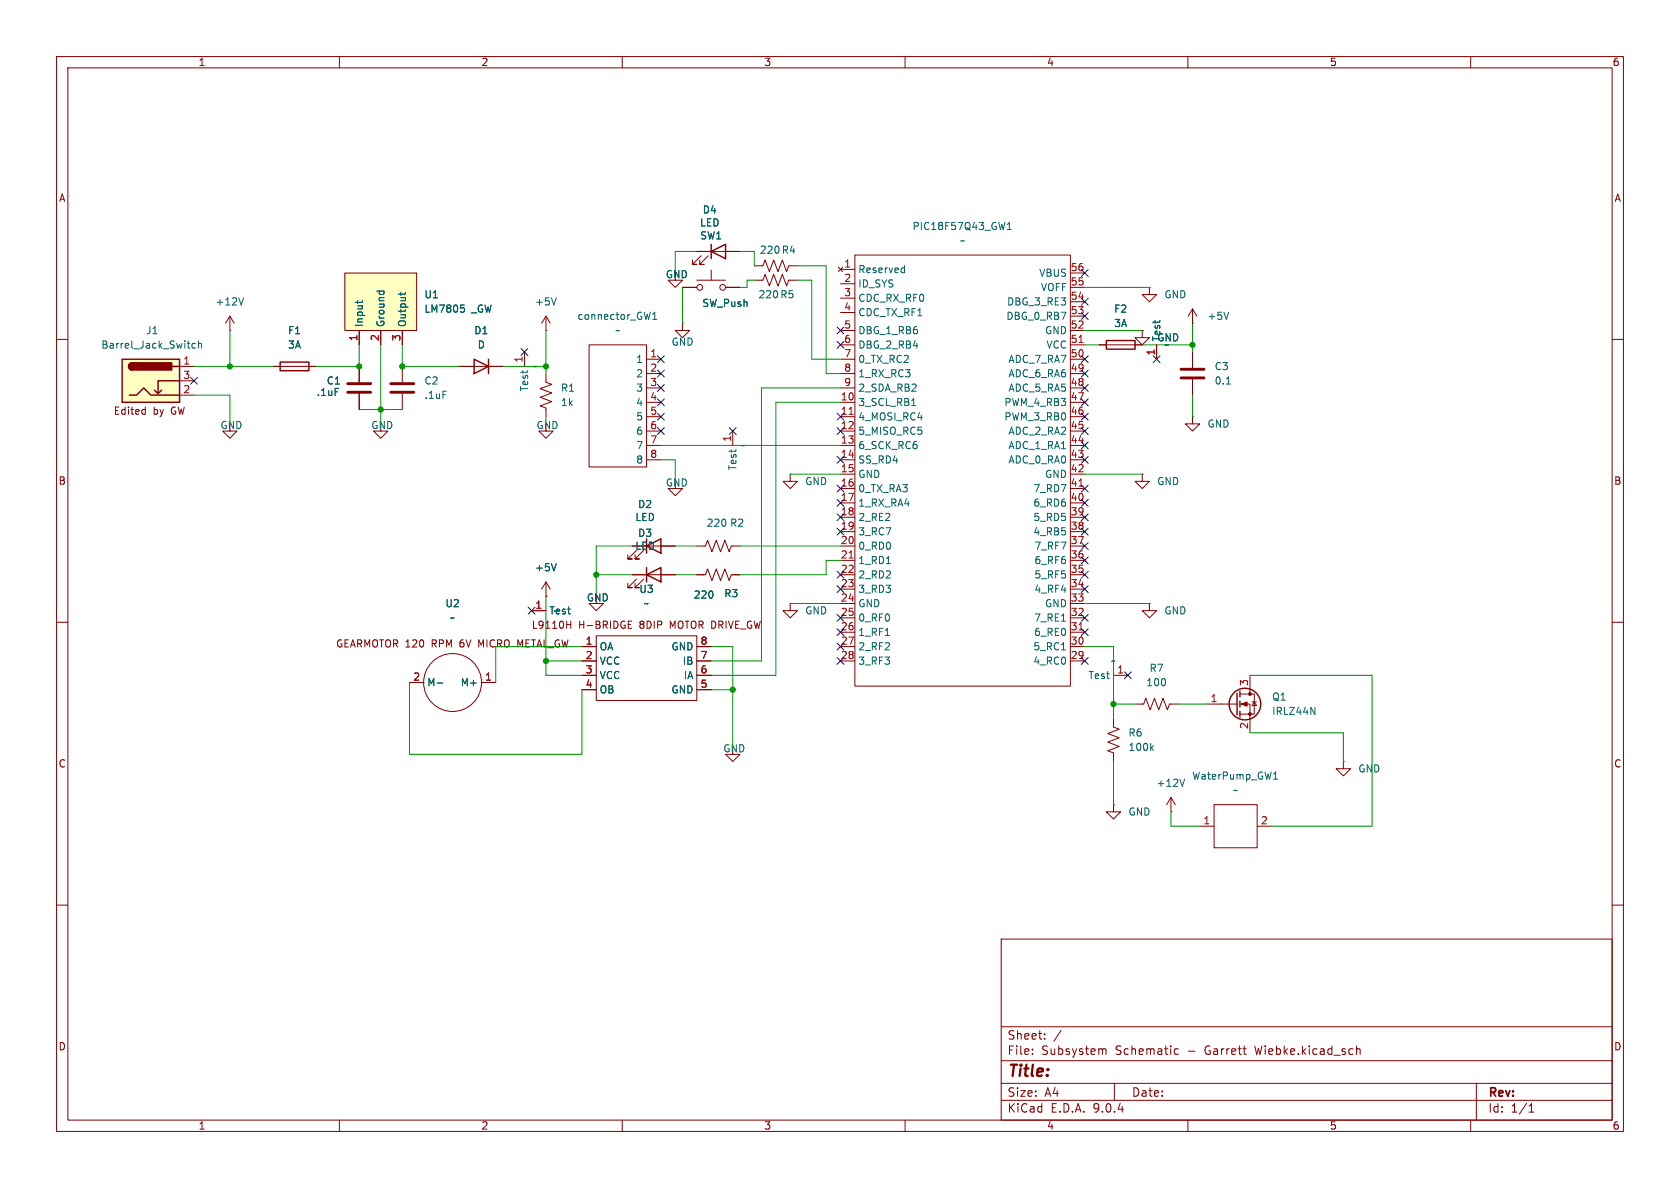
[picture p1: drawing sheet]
<svg xmlns="http://www.w3.org/2000/svg" width="297mm" height="210mm" viewBox="0 0 297 210" stroke-linecap="round" stroke-linejoin="round" font-family="sans-serif">
<g fill="none" stroke="#840000" stroke-width=".18">
<path d="M10 10h277v190h-277zM12 12h273v186h-273zM60 10v2M110 10v2M160 10v2M210 10v2M260 10v2M96.5 58.4h.1M96.5 55.9v2.5M96.5 55.9l-.7 1.3M96.5 55.9l.8 1.3M119.4 48.3v1.2h1.2l-1.2 1.3-1.3-1.3h1.3"/>
<path d="M120.6 57.2v1.2h1.3l-1.3 1.3-1.2-1.3h1.2M120.6 57.2h.1M120.6 50.8h2.6M123.2 49.5h5.1M123.2 44.5h7.6M124 45.2l-1.6 1.5h.8h-.8v-.7M125.2 45.2l-1.5 1.5h.8h-.8v-.7M125.7 47.8v1.7M128.3 50.8h2.5M133.3 49.5h1.6l.4-1 .7 2 .8-2 .7 2 .8-2 .8 2 .3-1h1.6M133.3 47h1.6l.4-1 .7 2 .8-2 .7 2 .8-2 .8 2 .3-1h1.6M148.2 47.2l.8 .8"/>
<path d="M148.6 47.6h2.5M148.6 50.2h2.5M148.6 52.7h2.5M148.6 55.2h2.5M148.6 58.4h2.5M149 47.2l-.8 .8M151.1 45.1h38.1v76.2h-38.1zM189.2 58.4h2.6M189.2 48.3h2.6M189.2 50.8h2.6M189.2 53.3h2.6M189.2 55.9h2.6"/>
<path d="M201.9 58.4v1.3h1.3l-1.3 1.3-1.2-1.3h1.2M201.9 58.4h.1M203.2 50.8v1.3h1.3l-1.3 1.2-1.3-1.2h1.3M203.2 50.8h.1M210.8 57.2h.1M210.8 54.6v2.6M210.8 54.6l-.7 1.3M210.8 54.6l.8 1.3M10 60h2M48.3 64.8h7.6M71.1 64.8v2.8M71.1 69.6v2.8"/>
<path d="M81.3 64.8h7.6M92.7 62.2v2.6M96.5 66v1.6l1 .3-2 .8 2 .8-2 .7 2 .8-2 .8 1 .3v1.6M96.5 74.9v1.3h1.3l-1.3 1.3-1.3-1.3h1.3M104.1 61h10.2v21.6h-10.2zM114.3 63.5h2.5M114.3 66h2.5M114.3 68.6h2.5M114.3 71.1h2.5M114.3 73.7h2.5M114.3 76.2h2.5M114.3 78.7h2.5"/>
<path d="M129.5 76.2v2.5M148.6 61h2.5M148.6 63.5h2.5M148.6 66h2.5M148.6 68.6h2.5M148.6 71.1h2.5M148.6 73.7h2.5M148.6 76.2h2.5M148.6 78.7h2.5M189.2 61h2.6M189.2 63.5h2.6M189.2 66h2.6"/>
<path d="M189.2 68.6h2.6M189.2 71.1h2.6M189.2 73.7h2.6M189.2 76.2h2.6M189.2 78.7h2.6M194.3 61h7.6M204.5 61v2.5M210.8 73.7v1.2h1.3l-1.3 1.3-1.3-1.3h1.3M210.8 73.7h.1M210.8 62.2v2.8M210.8 67.1v2.8M285 60h2"/>
<path d="M112.5 97.3l-1.5 1.5h.8h-.8v-.8M113.8 97.3l-1.5 1.5h.7h-.7v-.8M114.3 81.3h2.5M114.3 96.5h5.1M119.4 85.1v1.3h1.2l-1.2 1.2-1.3-1.2h1.3M123.2 96.5h1.5l.4-1 .8 2 .7-2 .8 2 .7-2 .8 2 .4-1h1.5M139.7 83.8v1.3h1.3l-1.3 1.3-1.3-1.3h1.3M139.7 83.8h.1M148.6 81.3h2.5M148.6 83.8h2.5M148.6 86.4h2.5M148.6 88.9h2.5"/>
<path d="M148.6 91.4h2.5M148.6 94h2.5M148.6 96.5h2.5M148.6 99.1h2.5M189.2 81.3h2.6M189.2 83.8h2.6M189.2 86.4h2.6M189.2 88.9h2.6M189.2 91.4h2.6M189.2 94h2.6M189.2 96.5h2.6M189.2 99.1h2.6"/>
<path d="M201.9 83.8v1.3h1.3l-1.3 1.3-1.2-1.3h1.2M201.9 83.8h.1M10 110h2M59.8 114.2l.3 .2 .3-.1M61 113.1v1.3h.6M62 114.4l.4-1.3 .4 1.3M63.2 113.1v1.3M63.5 113.8l.5 .6M64.5 113.1v1.3M65.3 113.1v1.3M65.9 114.2l.3 .2 .5-.2M67.5 113.1v1.3"/>
<path d="M68.2 114.2l.3 .2 .5-.2M69.6 113.1v1.3M69.9 113.8l.4 .6M71.8 114.4h.7M72.1 113.1v1.3M73.6 113.7l-.7 .7h.8M74.3 114.3l.2 .1 .3-.1M76.4 113.8h.5M76.7 113.8l.4 .6M76.9 113.1h-.5v1.3M77.7 113.1v1.3M79 113.1v1.3"/>
<path d="M79.8 113.1v1.3M81.4 114.3l.2 .1 .4-.1M82.4 113.1l.4 1.3 .4-1.3M85.5 113.1l-.4 .9-.5-.9v1.3M94 108h2.5M96.5 105.4h.1M96.5 102.9l-.7 1.2M96.5 102.9l.8 1.2M96.5 102.9v2.5M100.2 109.8v1.3M100.2 110.4h.7M100.9 109.8v1.3"/>
<path d="M102.9 114.3h2.5M102.9 116.8h2.5M102.9 119.4h2.5M105.4 112.4h17.8v11.4h-17.8zM105.4 105.4v1.3h1.3l-1.3 1.3-1.3-1.3h1.3M111.1 110.4h.4M111.7 109.8h-.6v1.3h.6M111.8 101.6h7.6M112.5 102.4l-1.5 1.5h.8h-.8v-.8M113.8 102.4l-1.5 1.5h.7h-.7v-.8M123.2 101.6h1.5l.4-1 .8 2 .7-2 .8 2 .7-2 .8 2 .4-1h1.5M123.2 114.3h2.5"/>
<path d="M123.2 116.8h2.5M123.2 119.4h2.5M139.7 106.7v1.3h1.3l-1.3 1.2-1.3-1.2h1.3M139.7 106.7h.1M148.6 101.6h2.5M148.6 104.1h2.5M148.6 106.7h2.5M148.6 109.2h2.5M148.6 111.8h2.5M148.6 114.3h2.5M148.6 116.8h2.5M189.2 101.6h2.6"/>
<path d="M189.2 104.1h2.6M189.2 106.7h2.6M189.2 109.2h2.6M189.2 111.8h2.6M189.2 114.3h2.6M189.2 116.8h2.6M196.8 119.4h2.6M203.2 106.7v1.3h1.3l-1.3 1.2-1.3-1.2h1.3M203.2 106.7h.1M221 119.4v3.3M285 110h2M72.4 120.7h2.5"/>
<path d="M85.1 120.7h2.5M102.9 121.9h2.5M123.2 121.9h2.5M129.5 132.1v1.3h1.3l-1.3 1.2-1.2-1.2h1.2M196.8 127v1.5l1.1 .4-2.1 .8 2.1 .7-2.1 .8 2.1 .8-2.1 .7 1 .4v1.5M200.7 124.5h1.5l.4-1.1 .7 2.1 .8-2.1 .8 2.1 .7-2.1 .8 2.1 .4-1h1.5M213.4 124.5h5.3M219.2 122.7h2.5v3.5h-2.5M219.2 124.5h1.8v5M221.4 124.1h.7M221.7 124.1l.4 .6h-.7zM237.5 134.6v1.3h1.3l-1.3 1.3-1.3-1.3h1.3"/>
<path d="M237.5 134.6h.1M196.8 142.2v1.3h1.3l-1.3 1.3-1.2-1.3h1.2M196.8 142.2h.1M207 143.5h.1M207 141l-.8 1.2M207 141l.8 1.2M207 141v2.5M212.1 146.1h2.5M214.6 142.2h7.6v7.7h-7.6zM222.2 146.1h2.6M10 160h2M177 166h108v32h-108z"/>
<path d="M285 160h2M60 198v2M110 198v2M160 198v2M177 194.5h108M177 191.5h108M177 187.5h108M177 181.5h108M182.5 186.3v.1M182.5 185.5v.1M184.7 183.6v.1M184.7 182.8v.1"/>
<path d="M187.6 182.1l-1.3 2M195 185.5h.5v.9M197 191.5v3M207.7 186.3l.2 .1 .4-.1M208.3 185.5l-.4-.1-.2 .1M210 198v2M239.8 185.5l.2-.1 .4 .1 .1 .9M239.8 184.9v1.5M260 198v2M261 191.5v6.5M270.3 196.6h.9M270.3 195.5l.4-.4v1.5"/>
<circle cx="123.7" cy="50.8" r=".51"/>
<circle cx="127.8" cy="50.8" r=".51"/>
<circle cx="80" cy="120.7" r="5.1"/>
</g>
<g fill="none" stroke="#006464" stroke-width=".18">
<path d="M178.1 39.7l.3-.4v1.3M98.3 52.6l-.4 1.3M115.4 56.5h.7M115.4 55.6l.4-.4v1.3M159.5 47.4h.4M159.9 46.9v1.3M159.9 48.1l-.4 .1M178.1 40.6h.7M217.2 55.2l-.4 1.3M161.2 71.7h.7M216.8 67.9h.7M98.3 99.6l-.4 1.3"/>
<path d="M156.7 99.6h.7M156.5 112.3h.7M187.7 114.9h.7M77.3 120.7h1M203.6 132.2l.3 .5M203.9 131.8l-.5 .5M209.4 137.7l-.4 1.3M225.2 137.7h.7M225.3 136.8l.2-.3v1.2M231.7 125l.8 1.3v-1.3"/>
</g>
<path d="M150.1 73.2h.7M190.7 60.5h.8M150.1 98.6h.7M190.7 85.9h.8M190.7 111.3h.8" fill="none" stroke="#a90000" stroke-width=".18"/>
<path d="M69.1 67.8h4.1M69.1 69.3h4.1M208.8 65.3h4.1M208.8 66.8h4.1" fill="none" stroke="#840000" stroke-width=".51"/>
<g fill="none" stroke="#840000" stroke-width=".25">
<path d="M125.7 44.5l2.6-1.3v2.5zM125.7 43.2v2.5M49.5 64h5.1v1.5h-5.1zM83.8 63.5l2.6 1.3-2.6 1.2zM86.4 63.5v2.5M195.6 60.2h5.1v1.5h-5.1zM114.3 96.5l2.5-1.2v2.5zM114.3 95.3v2.5M114.3 101.6l2.5-1.3v2.6zM114.3 100.3v2.6M218.7 122.6v3.8M219.2 122.2v1"/>
<path d="M219.2 124v1M219.2 125.7v1"/>
<circle cx="220.1" cy="124.5" r="2.79"/>
</g>
<g fill="#840000" stroke="#840000" stroke-width=".18">
<path d="M219.5 124.5l1-.4v.7z"/>
<circle cx="221" cy="122.7" r=".25"/>
<circle cx="221" cy="126.2" r=".25"/>
</g>
<path d="M61 48.3h12.7v10.1h-12.7z" fill="#ffffc2"/>
<path d="M61 48.3h12.7v10.1h-12.7zM63.5 58.4v2.6M67.3 58.4v2.6M71.1 58.4v2.6" fill="none" stroke="#840000" stroke-width=".18"/>
<path d="M63.2 53.2v.4M64.1 53.2l-.1 .2M66.6 51.5h1.3M67.1 51.5l-.1 .1M67.8 51.5l.1 .1M70.9 51.7v.5M71.7 51.7l-.2 .3h-1.1M81.5 53.9h.6M81.9 54.4l.2 .2v.3l-.2 .3" fill="none" stroke="#006464" stroke-width=".18"/>
<path d="M21.6 63.5h10.1v7.6h-10.1z" fill="#ffffc2"/>
<path d="M21.6 63.5h10.1v7.6h-10.1zM22.9 69.9h1.2l1.3-1.3 1.3 1.3h5M23.4 64.1a.64 .64 0 0 0-.7 .7 .64 .64 0 0 0 .7 .6M28.6 69l-.7 .6M30.5 64.8h1.2M31.7 67.3h-3.8v2.3l-.6-.6" fill="none" stroke="#840000" stroke-width=".25"/>
<g fill="#840000" stroke="#840000" stroke-width=".25">
<path d="M22.9 64.3l.5-.2v1.3a.63 .63 0 0 1-.6-.4 .63 .63 0 0 1 .1-.7z"/>
<path d="M23.4 64.1h7v1.3h-7z"/>
</g>
<g fill="none" stroke="#840000" stroke-width=".18">
<path d="M40.6 58.4h.1M40.6 55.9l-.7 1.3M40.6 55.9l.8 1.3M40.6 55.9v2.5M63.5 58.4v2.6M67.3 58.4v2.6M71.1 58.4v2.6M120.6 50.8h2.6M123.2 44.5h2.5M128.3 44.5h2.5M128.3 50.8h2.5M201.9 58.4h.1"/>
<path d="M25.3 72.4h.4M25.7 72v1.2M25.7 73.2h-.4M31.7 64.8h2.6M31.7 67.3h2.6M31.7 69.9h2.6M40.6 74.9v1.3h1.3l-1.3 1.3-1.2-1.3h1.2M48.3 64.8h1.2M54.6 64.8h1.3M63.5 64.8v2.8M63.5 69.6v2.8M67.3 74.9v1.3h1.3l-1.3 1.3-1.3-1.3h1.3"/>
<path d="M81.3 64.8h2.5M86.4 64.8h2.5M194.3 61h1.3M200.7 61h1.2M204.5 61v2.5M116.8 96.5h2.6M94 108h2.5M96.5 105.4h.1M102.9 114.3h2.5M102.9 116.8h2.5M102.9 119.4h2.5M111.8 101.6h2.5"/>
<path d="M116.8 101.6h2.6M123.2 114.3h2.5M123.2 116.8h2.5M123.2 119.4h2.5M123.2 101.6h1.3M129.5 101.6h1.3M72.4 120.7h2.5M85.1 120.7h2.5M102.9 121.9h2.5M123.2 121.9h2.5"/>
</g>
<g fill="none" stroke="#006464" stroke-width=".18">
<path d="M43.1 52.6l-.5 1.3M63.2 53.2v.4M64.1 53.2l-.1 .2M66.6 51.5h1.3M67.1 51.5l-.1 .1M67.8 51.5l.1 .1M70.9 51.7v.5M71.7 51.7l-.2 .3h-1.1M81.5 53.9h.6M81.9 54.4l.2 .2v.3l-.2 .3M34.5 60.8l-.3-.1-.3 .2 .2 .6h.4M35.1 60.8l.2-.1 .3 .1v.7"/>
<path d="M35.1 60.3v1.2M98.3 99.6l-.4 1.3M77.3 120.7h1"/>
</g>
<path d="M61.5 67.8h4M61.5 69.3h4" fill="none" stroke="#840000" stroke-width=".51"/>
<g fill="none" stroke="#009600" stroke-width=".18">
<path d="M40.6 58.4v6.4M96.5 58.4v7.6M120.6 50.8v6.4M123.2 44.5h-3.8v3.8M130.8 44.5h2.5v2.5M133.3 49.5h-1.2v1.3h-1.3M141 49.5h2.5v14h5.1M141 47h5v19h2.6M191.8 50.8h11.4M191.8 58.4h10.1M210.8 57.2v5M34.3 64.8h14"/>
<path d="M34.3 69.9h6.3v5M63.5 61v3.8h-7.6M63.5 72.4h7.6M67.3 61v13.9M71.1 61v3.8h10.2M88.9 64.8h7.6M96.5 73.7v1.2M116.8 78.7h31.8M148.6 68.6h-14v48.2h-8.9M148.6 71.1h-11.4v48.3h-11.5M191.8 61h2.5M201.9 61h8.9"/>
<path d="M210.8 69.9v3.8M111.8 96.5h-6.4v8.9M116.8 81.3h2.6v3.8M119.4 96.5h3.8M130.8 96.5h17.8M139.7 83.8h8.9M148.6 99.1h-2.6v2.5h-15.2M191.8 83.8h10.1M96.5 116.8h6.4M96.5 105.4v14h6.4M102.9 114.3h-15.3v6.4M105.4 101.6h6.4"/>
<path d="M119.4 101.6h3.8M125.7 114.3h3.8v17.8M139.7 106.7h8.9M191.8 114.3h5v12.7M191.8 106.7h11.4M221 119.4h21.6v26.7h-17.8M72.4 120.7v12.7h30.5v-11.5M125.7 121.9h3.8M196.8 124.5h3.9M196.8 134.6v7.6M208.3 124.5h5.1M221 129.5h16.5v5.1"/>
<path d="M207 143.5v2.6h5.1"/>
</g>
<g fill="none" stroke="#000084" stroke-width=".18">
<path d="M148 57.8l1.2 1.2M149.2 57.8l-1.2 1.2M191.2 52.7l1.2 1.2M191.2 47.7l1.2 1.2M191.2 55.3l1.2 1.2M192.4 52.7l-1.2 1.2M192.4 47.7l-1.2 1.2M192.4 55.3l-1.2 1.2M33.7 66.7l1.2 1.2M34.9 66.7l-1.2 1.2M92.1 61.6l1.2 1.2M93.3 61.6l-1.2 1.2"/>
<path d="M116.2 62.9l1.2 1.2M116.2 73.1l1.2 1.2M116.2 75.6l1.2 1.2M116.2 70.5l1.2 1.2M116.2 68l1.2 1.2M116.2 65.4l1.2 1.2M117.4 62.9l-1.2 1.2M117.4 73.1l-1.2 1.2M117.4 75.6l-1.2 1.2M117.4 70.5l-1.2 1.2M117.4 68l-1.2 1.2M117.4 65.4l-1.2 1.2"/>
<path d="M128.9 75.6l1.2 1.2M130.1 75.6l-1.2 1.2M148 60.4l1.2 1.2M148 73.1l1.2 1.2M148 75.6l1.2 1.2M149.2 60.4l-1.2 1.2M149.2 73.1l-1.2 1.2M149.2 75.6l-1.2 1.2M191.2 75.6l1.2 1.2M191.2 73.1l1.2 1.2M191.2 70.5l1.2 1.2M191.2 68l1.2 1.2"/>
<path d="M191.2 65.4l1.2 1.2M191.2 78.1l1.2 1.2M191.2 62.9l1.2 1.2M192.4 75.6l-1.2 1.2M192.4 73.1l-1.2 1.2M192.4 70.5l-1.2 1.2M192.4 68l-1.2 1.2M192.4 65.4l-1.2 1.2M192.4 78.1l-1.2 1.2M192.4 62.9l-1.2 1.2M203.9 62.9l1.2 1.2M205.1 62.9l-1.2 1.2"/>
<path d="M148 93.4l1.2 1.2M148 90.8l1.2 1.2M148 88.3l1.2 1.2M148 85.8l1.2 1.2M148 80.7l1.2 1.2M149.2 93.4l-1.2 1.2M149.2 90.8l-1.2 1.2M149.2 88.3l-1.2 1.2M149.2 85.8l-1.2 1.2M149.2 80.7l-1.2 1.2M191.2 98.5l1.2 1.2M191.2 95.9l1.2 1.2"/>
<path d="M191.2 93.4l1.2 1.2M191.2 90.8l1.2 1.2M191.2 88.3l1.2 1.2M191.2 85.8l1.2 1.2M191.2 80.7l1.2 1.2M192.4 98.5l-1.2 1.2M192.4 95.9l-1.2 1.2M192.4 93.4l-1.2 1.2M192.4 90.8l-1.2 1.2M192.4 88.3l-1.2 1.2M192.4 85.8l-1.2 1.2M192.4 80.7l-1.2 1.2"/>
<path d="M93.4 107.3l1.2 1.3M94.6 107.3l-1.2 1.3M148 116.2l1.2 1.2M148 113.7l1.2 1.2M148 111.2l1.2 1.2M148 108.6l1.2 1.2M148 103.5l1.2 1.2M148 101l1.2 1.2M149.2 116.2l-1.2 1.2M149.2 113.7l-1.2 1.2M149.2 108.6l-1.2 1.2M149.2 111.2l-1.2 1.2"/>
<path d="M149.2 103.5l-1.2 1.2M149.2 101l-1.2 1.2M191.2 101l1.2 1.2M191.2 111.2l1.2 1.2M191.2 108.6l1.2 1.2M191.2 116.2l1.2 1.2M191.2 103.5l1.2 1.2M192.4 101l-1.2 1.2M192.4 111.2l-1.2 1.2M192.4 108.6l-1.2 1.2M192.4 116.2l-1.2 1.2M192.4 103.5l-1.2 1.2"/>
<path d="M198.8 118.8l1.2 1.2M200 118.8l-1.2 1.2"/>
</g>
<g fill="#009600" stroke="#009600" stroke-width=".18">
<circle cx="196.8" cy="124.5" r=".46"/>
<circle cx="96.5" cy="116.8" r=".46"/>
<circle cx="105.4" cy="101.6" r=".46"/>
<circle cx="129.5" cy="121.9" r=".46"/>
<circle cx="210.8" cy="61" r=".46"/>
<circle cx="96.5" cy="64.8" r=".46"/>
<circle cx="71.1" cy="64.8" r=".46"/>
<circle cx="67.3" cy="72.4" r=".46"/>
<circle cx="40.6" cy="64.8" r=".46"/>
<circle cx="63.5" cy="64.8" r=".46"/>
</g>
<text font-size="2.8" fill="#840000" x="178" y="190.9">Title:</text>
<g font-size="2.1" fill="#840000">
<text x="178" y="184">Sheet:</text>
<text x="178" y="186.7">File:</text>
<text x="184.1" y="186.7">Subsystem</text>
<text x="197.2" y="186.7">Schematic</text>
<text x="210.1" y="186.7">-</text>
<text x="213.3" y="186.7">Garrett</text>
<text x="222.3" y="186.7">Wiebke.kicad_sch</text>
<text x="178" y="196.9">KiCad</text>
<text x="178" y="194.1">Size:</text>
<text x="184.7" y="194.1">A4</text>
<text x="185.7" y="196.9">E.D.A.</text>
<text x="193.3" y="196.9">9.0.4</text>
<text x="200" y="194.1">Date:</text>
<text x="263" y="194.3">Rev:</text>
<text x="263" y="196.9">Id:</text>
<text x="267.1" y="196.9">1/1</text>
</g>
<g font-size="1.8" fill="#840000">
<text x="35" y="11.9">1</text>
<text x="85" y="11.9">2</text>
<text x="135" y="11.9">3</text>
<text x="185" y="11.9">4</text>
<text x="235" y="11.9">5</text>
<text x="285" y="11.9">6</text>
<text x="10.3" y="35.9">A</text>
<text x="285.3" y="35.9">A</text>
<text x="117.6" y="49.4">GND</text>
<text x="20" y="73.5">Edited</text>
<text x="27.1" y="73.5">by</text>
<text x="30.3" y="73.5">GW</text>
<text x="10.3" y="85.9">B</text>
<text x="285.3" y="85.9">B</text>
<text x="103.6" y="106.5">GND</text>
<text x="58.8" y="113.6">GEARMOTOR</text>
<text x="72.2" y="113.6">120</text>
<text x="77" y="113.6">RPM 6V</text>
<text x="85.6" y="113.6">MICRO METAL_GW 1</text>
<text x="93.4" y="111.4">L9110H</text>
<text x="101.7" y="111.4">H-BRIDGE</text>
<text x="112.6" y="111.4">8DIP</text>
<text x="118.2" y="111.4">MOTOR DRIVE_GW</text>
<text x="10.3" y="135.9">C</text>
<text x="285.3" y="135.9">C</text>
<text x="10.3" y="185.9">D</text>
<text x="285.3" y="185.9">D</text>
<text x="35" y="199.9">1</text>
<text x="85" y="199.9">2</text>
<text x="135" y="199.9">3</text>
<text x="185" y="199.9">4</text>
<text x="235" y="199.9">5</text>
<text x="285" y="199.9">6</text>
</g>
<g font-size="1.8" fill="#006464">
<text x="123.7" y="40.2">LED</text>
<text x="124.1" y="37.9">D4</text>
<text x="161.2" y="40.9">PIC18F57Q43_GW1</text>
<text x="123.7" y="42.5">SW1</text>
<text x="134.2" y="45.1">220 R4</text>
<text x="169.6" y="43.4">~</text>
<text x="74.9" y="52.9">U1</text>
<text x="134" y="52.9">220 R5</text>
<text x="151.6" y="48.5">Reserved</text>
<text x="151.6" y="51">ID_SYS</text>
<text x="151.6" y="53.6">CDC_RX_RF0</text>
<text x="183.6" y="49.1">VBUS</text>
<text x="183.9" y="51.7">VOFF</text>
<text x="205.7" y="52.9">GND</text>
<text x="25.7" y="59.3">J1</text>
<text x="38" y="54.2">+12V</text>
<text x="50.8" y="59.3">F1</text>
<text x="64.4" y="57.9" transform="rotate(-90 64.4 57.9)">Input</text>
<text x="68.2" y="57.9" transform="rotate(-90 68.2 57.9)">Ground</text>
<text x="72" y="57.9" transform="rotate(-90 72 57.9)">Output</text>
<text x="74.9" y="55.5">LM7805</text>
<text x="83.4" y="55.5">_GW</text>
<text x="83.7" y="59.3">D1</text>
<text x="94.5" y="54.2">+5V</text>
<text x="102" y="56.7">connector_GW1</text>
<text x="108.7" y="59.3">~</text>
<text x="124.1" y="54.5">SW_Push</text>
<text x="151.6" y="56.1">CDC_TX_RF1</text>
<text x="151.6" y="59.3">DBG_1_RB6</text>
<text x="177.8" y="56.7">DBG_0_RB7</text>
<text x="177.9" y="54.2">DBG_3_RE3</text>
<text x="184.6" y="59.3">GND</text>
<text x="196.9" y="55.5">F2</text>
<text x="196.9" y="58">3A</text>
<text x="213.4" y="56.7">+5V</text>
<text x="17.8" y="61.8">Barrel_Jack_Switch</text>
<text x="50.8" y="61.8">3A</text>
<text x="84.4" y="61.8">D</text>
<text x="94" y="65.6">~</text>
<text x="112.4" y="64.4">1</text>
<text x="118.6" y="61.3">GND</text>
<text x="151.6" y="61.8">DBG_2_RB4</text>
<text x="151.6" y="64.4">0_TX_RC2</text>
<text x="178.2" y="64.4">ADC_7_RA7</text>
<text x="184.9" y="61.8">VCC</text>
<text x="204.5" y="60.6">GND</text>
<text x="205.3" y="60.5" transform="rotate(-90 205.3 60.5)">Test</text>
<text x="205.7" y="61.8">~</text>
<text x="214.6" y="65.6">C3</text>
<text x="55.9" y="70.2">.1uF</text>
<text x="57.7" y="68.2">C1</text>
<text x="74.9" y="68.2">C2</text>
<text x="74.9" y="70.7">.1uF</text>
<text x="93.6" y="69.3" transform="rotate(-90 93.6 69.3)">Test</text>
<text x="99.1" y="69.4">R1</text>
<text x="99.1" y="72">1k</text>
<text x="112.4" y="66.9">2</text>
<text x="112.4" y="69.4">3</text>
<text x="112.4" y="72">4</text>
<text x="151.6" y="66.9">1_RX_RC3</text>
<text x="151.6" y="69.4">2_SDA_RB2</text>
<text x="151.6" y="72">3_SCL_RB1</text>
<text x="177.5" y="72">PWM_4_RB3</text>
<text x="178.2" y="66.9">ADC_6_RA6</text>
<text x="178.2" y="69.4">ADC_5_RA5</text>
<text x="214.6" y="68.2">0.1</text>
<text x="38.9" y="76">GND</text>
<text x="65.5" y="76">GND</text>
<text x="94.8" y="76">GND</text>
<text x="112.4" y="74.5">5</text>
<text x="112.4" y="77.1">6</text>
<text x="151.6" y="74.5">4_MOSI_RC4</text>
<text x="151.6" y="77.1">5_MISO_RC5</text>
<text x="177.5" y="74.5">PWM_3_RB0</text>
<text x="178.2" y="77.1">ADC_2_RA2</text>
<text x="213.4" y="75.8">GND</text>
<text x="112.4" y="79.6">7</text>
<text x="112.4" y="82.1">8</text>
<text x="130.4" y="83.3" transform="rotate(-90 130.4 83.3)">Test</text>
<text x="130.8" y="79.6">~</text>
<text x="151.6" y="79.6">6_SCK_RC6</text>
<text x="151.6" y="82.1">SS_RD4</text>
<text x="178.2" y="79.6">ADC_1_RA1</text>
<text x="178.2" y="82.1">ADC_0_RA0</text>
<text x="117.6" y="86.2">GND</text>
<text x="142.2" y="86">GND</text>
<text x="151.6" y="84.7">GND</text>
<text x="151.6" y="87.2">0_TX_RA3</text>
<text x="151.6" y="89.8">1_RX_RA4</text>
<text x="182.6" y="87.2">7_RD7</text>
<text x="182.6" y="89.8">6_RD6</text>
<text x="184.6" y="84.7">GND</text>
<text x="204.5" y="86">GND</text>
<text x="112.2" y="92.3">LED</text>
<text x="112.7" y="90">D2</text>
<text x="112.7" y="95.1">D3</text>
<text x="124.8" y="93.3">220 R2</text>
<text x="151.6" y="92.3">2_RE2</text>
<text x="151.6" y="94.8">3_RC7</text>
<text x="182.6" y="92.3">5_RD5</text>
<text x="182.6" y="94.8">4_RB5</text>
<text x="94.5" y="101.2">+5V</text>
<text x="112.2" y="97.4">LED</text>
<text x="151.6" y="97.4">0_RD0</text>
<text x="151.6" y="99.9">1_RD1</text>
<text x="182.8" y="97.4">7_RF7</text>
<text x="182.8" y="99.9">6_RF6</text>
<text x="78.6" y="107.5">U2</text>
<text x="112.9" y="105">U3</text>
<text x="113.7" y="107.5">~</text>
<text x="122.5" y="106">220</text>
<text x="127.9" y="105.8">R3</text>
<text x="151.6" y="102.5">2_RD2</text>
<text x="151.6" y="105">3_RD3</text>
<text x="151.6" y="107.5">GND</text>
<text x="182.8" y="102.5">5_RF5</text>
<text x="182.8" y="105">4_RF4</text>
<text x="184.6" y="107.5">GND</text>
<text x="79.5" y="110.1">~</text>
<text x="97" y="108.8">Test</text>
<text x="97.8" y="108.8">~</text>
<text x="142.2" y="108.8">GND</text>
<text x="151.6" y="110.1">0_RF0</text>
<text x="151.6" y="112.6">1_RF1</text>
<text x="182.7" y="110.1">7_RE1</text>
<text x="182.7" y="112.6">6_RE0</text>
<text x="205.7" y="108.8">GND</text>
<text x="105.9" y="115.2">OA</text>
<text x="105.9" y="117.7">VCC</text>
<text x="118.6" y="115.2">GND</text>
<text x="120.6" y="117.7">IB</text>
<text x="151.6" y="115.2">2_RF2</text>
<text x="151.6" y="117.7">3_RF3</text>
<text x="182.6" y="115.2">5_RC1</text>
<text x="182.6" y="117.7">4_RC0</text>
<text x="196.3" y="117.7">~</text>
<text x="203.1" y="119">R7</text>
<text x="75.4" y="121.5">M-</text>
<text x="81.4" y="121.5">M+</text>
<text x="105.9" y="120.2">VCC</text>
<text x="105.9" y="122.8">OB</text>
<text x="118.6" y="122.8">GND</text>
<text x="120.8" y="120.2">IA</text>
<text x="192.3" y="120.2">Test</text>
<text x="202.6" y="121.5">100</text>
<text x="224.8" y="124.1">Q1</text>
<text x="199.4" y="130.4">R6</text>
<text x="224.8" y="126.6">IRLZ44N</text>
<text x="127.8" y="133.2">GND</text>
<text x="199.4" y="132.9">100k</text>
<text x="240" y="136.8">GND</text>
<text x="204.4" y="139.3">+12V</text>
<text x="210.7" y="138">WaterPump_GW1</text>
<text x="217.9" y="140.6">~</text>
<text x="199.4" y="144.4">GND</text>
</g>
<g font-size="1.8" fill="#a90000">
<text x="149.2" y="47.4">1</text>
<text x="149.2" y="49.9">2</text>
<text x="149.2" y="52.5">3</text>
<text x="189.2" y="48">56</text>
<text x="189.2" y="50.5">55</text>
<text x="189.2" y="53.1">54</text>
<text x="149.2" y="55">4</text>
<text x="149.2" y="58.2">5</text>
<text x="189.2" y="55.6">53</text>
<text x="189.2" y="58.2">52</text>
<text x="32.3" y="64.5">1</text>
<text x="63.2" y="60.4" transform="rotate(-90 63.2 60.4)">1</text>
<text x="67.1" y="60.4" transform="rotate(-90 67.1 60.4)">2</text>
<text x="70.9" y="60.4" transform="rotate(-90 70.9 60.4)">3</text>
<text x="92.5" y="64.2" transform="rotate(-90 92.5 64.2)">1</text>
<text x="114.9" y="63.2">1</text>
<text x="114.9" y="65.8">2</text>
<text x="149.2" y="60.7">6</text>
<text x="149.2" y="63.2">7</text>
<text x="149.2" y="65.8">8</text>
<text x="189.2" y="60.7">51</text>
<text x="189.2" y="63.2">50</text>
<text x="189.2" y="65.8">49</text>
<text x="204.2" y="62.9" transform="rotate(-90 204.2 62.9)">1</text>
<text x="32.3" y="67.1">3</text>
<text x="32.3" y="69.6">2</text>
<text x="114.9" y="68.3">3</text>
<text x="114.9" y="70.9">4</text>
<text x="148.5" y="70.9">10</text>
<text x="149.2" y="68.3">9</text>
<text x="189.2" y="68.3">48</text>
<text x="189.2" y="70.9">47</text>
<text x="114.9" y="73.4">5</text>
<text x="114.9" y="75.9">6</text>
<text x="148.5" y="73.4">11</text>
<text x="148.5" y="75.9">12</text>
<text x="189.2" y="73.4">46</text>
<text x="189.2" y="75.9">45</text>
<text x="114.9" y="78.5">7</text>
<text x="114.9" y="81">8</text>
<text x="129.3" y="78.2" transform="rotate(-90 129.3 78.2)">1</text>
<text x="148.5" y="78.5">13</text>
<text x="148.5" y="81">14</text>
<text x="148.5" y="83.6">15</text>
<text x="189.2" y="78.5">44</text>
<text x="189.2" y="81">43</text>
<text x="189.2" y="83.6">42</text>
<text x="148.5" y="86.1">16</text>
<text x="148.5" y="88.6">17</text>
<text x="189.2" y="86.1">41</text>
<text x="189.2" y="88.6">40</text>
<text x="148.5" y="91.2">18</text>
<text x="148.5" y="93.7">19</text>
<text x="189.2" y="91.2">39</text>
<text x="189.2" y="93.7">38</text>
<text x="148.5" y="96.3">20</text>
<text x="148.5" y="98.8">21</text>
<text x="148.5" y="101.3">22</text>
<text x="189.2" y="96.3">37</text>
<text x="189.2" y="98.8">36</text>
<text x="189.2" y="101.3">35</text>
<text x="94.5" y="107.7">1</text>
<text x="148.5" y="103.9">23</text>
<text x="148.5" y="106.4">24</text>
<text x="189.2" y="103.9">34</text>
<text x="189.2" y="106.4">33</text>
<text x="148.5" y="109">25</text>
<text x="148.5" y="111.5">26</text>
<text x="189.2" y="109">32</text>
<text x="189.2" y="111.5">31</text>
<text x="103.4" y="116.6">2</text>
<text x="103.4" y="119.1">3</text>
<text x="103.4" y="114">1</text>
<text x="123.8" y="114">8</text>
<text x="123.8" y="116.6">7</text>
<text x="123.8" y="119.1">6</text>
<text x="148.5" y="114">27</text>
<text x="148.5" y="116.6">28</text>
<text x="189.2" y="114">30</text>
<text x="189.2" y="116.6">29</text>
<text x="197.4" y="119.1">1</text>
<text x="73" y="120.4">2</text>
<text x="85.7" y="120.4">1</text>
<text x="103.4" y="121.7">4</text>
<text x="123.8" y="121.7">5</text>
<text x="213.9" y="124.2">1</text>
<text x="220.7" y="121.4" transform="rotate(-90 220.7 121.4)">3</text>
<text x="220.7" y="129" transform="rotate(-90 220.7 129)">2</text>
<text x="212.7" y="145.8">1</text>
<text x="222.8" y="145.8">2</text>
</g>
</svg>
